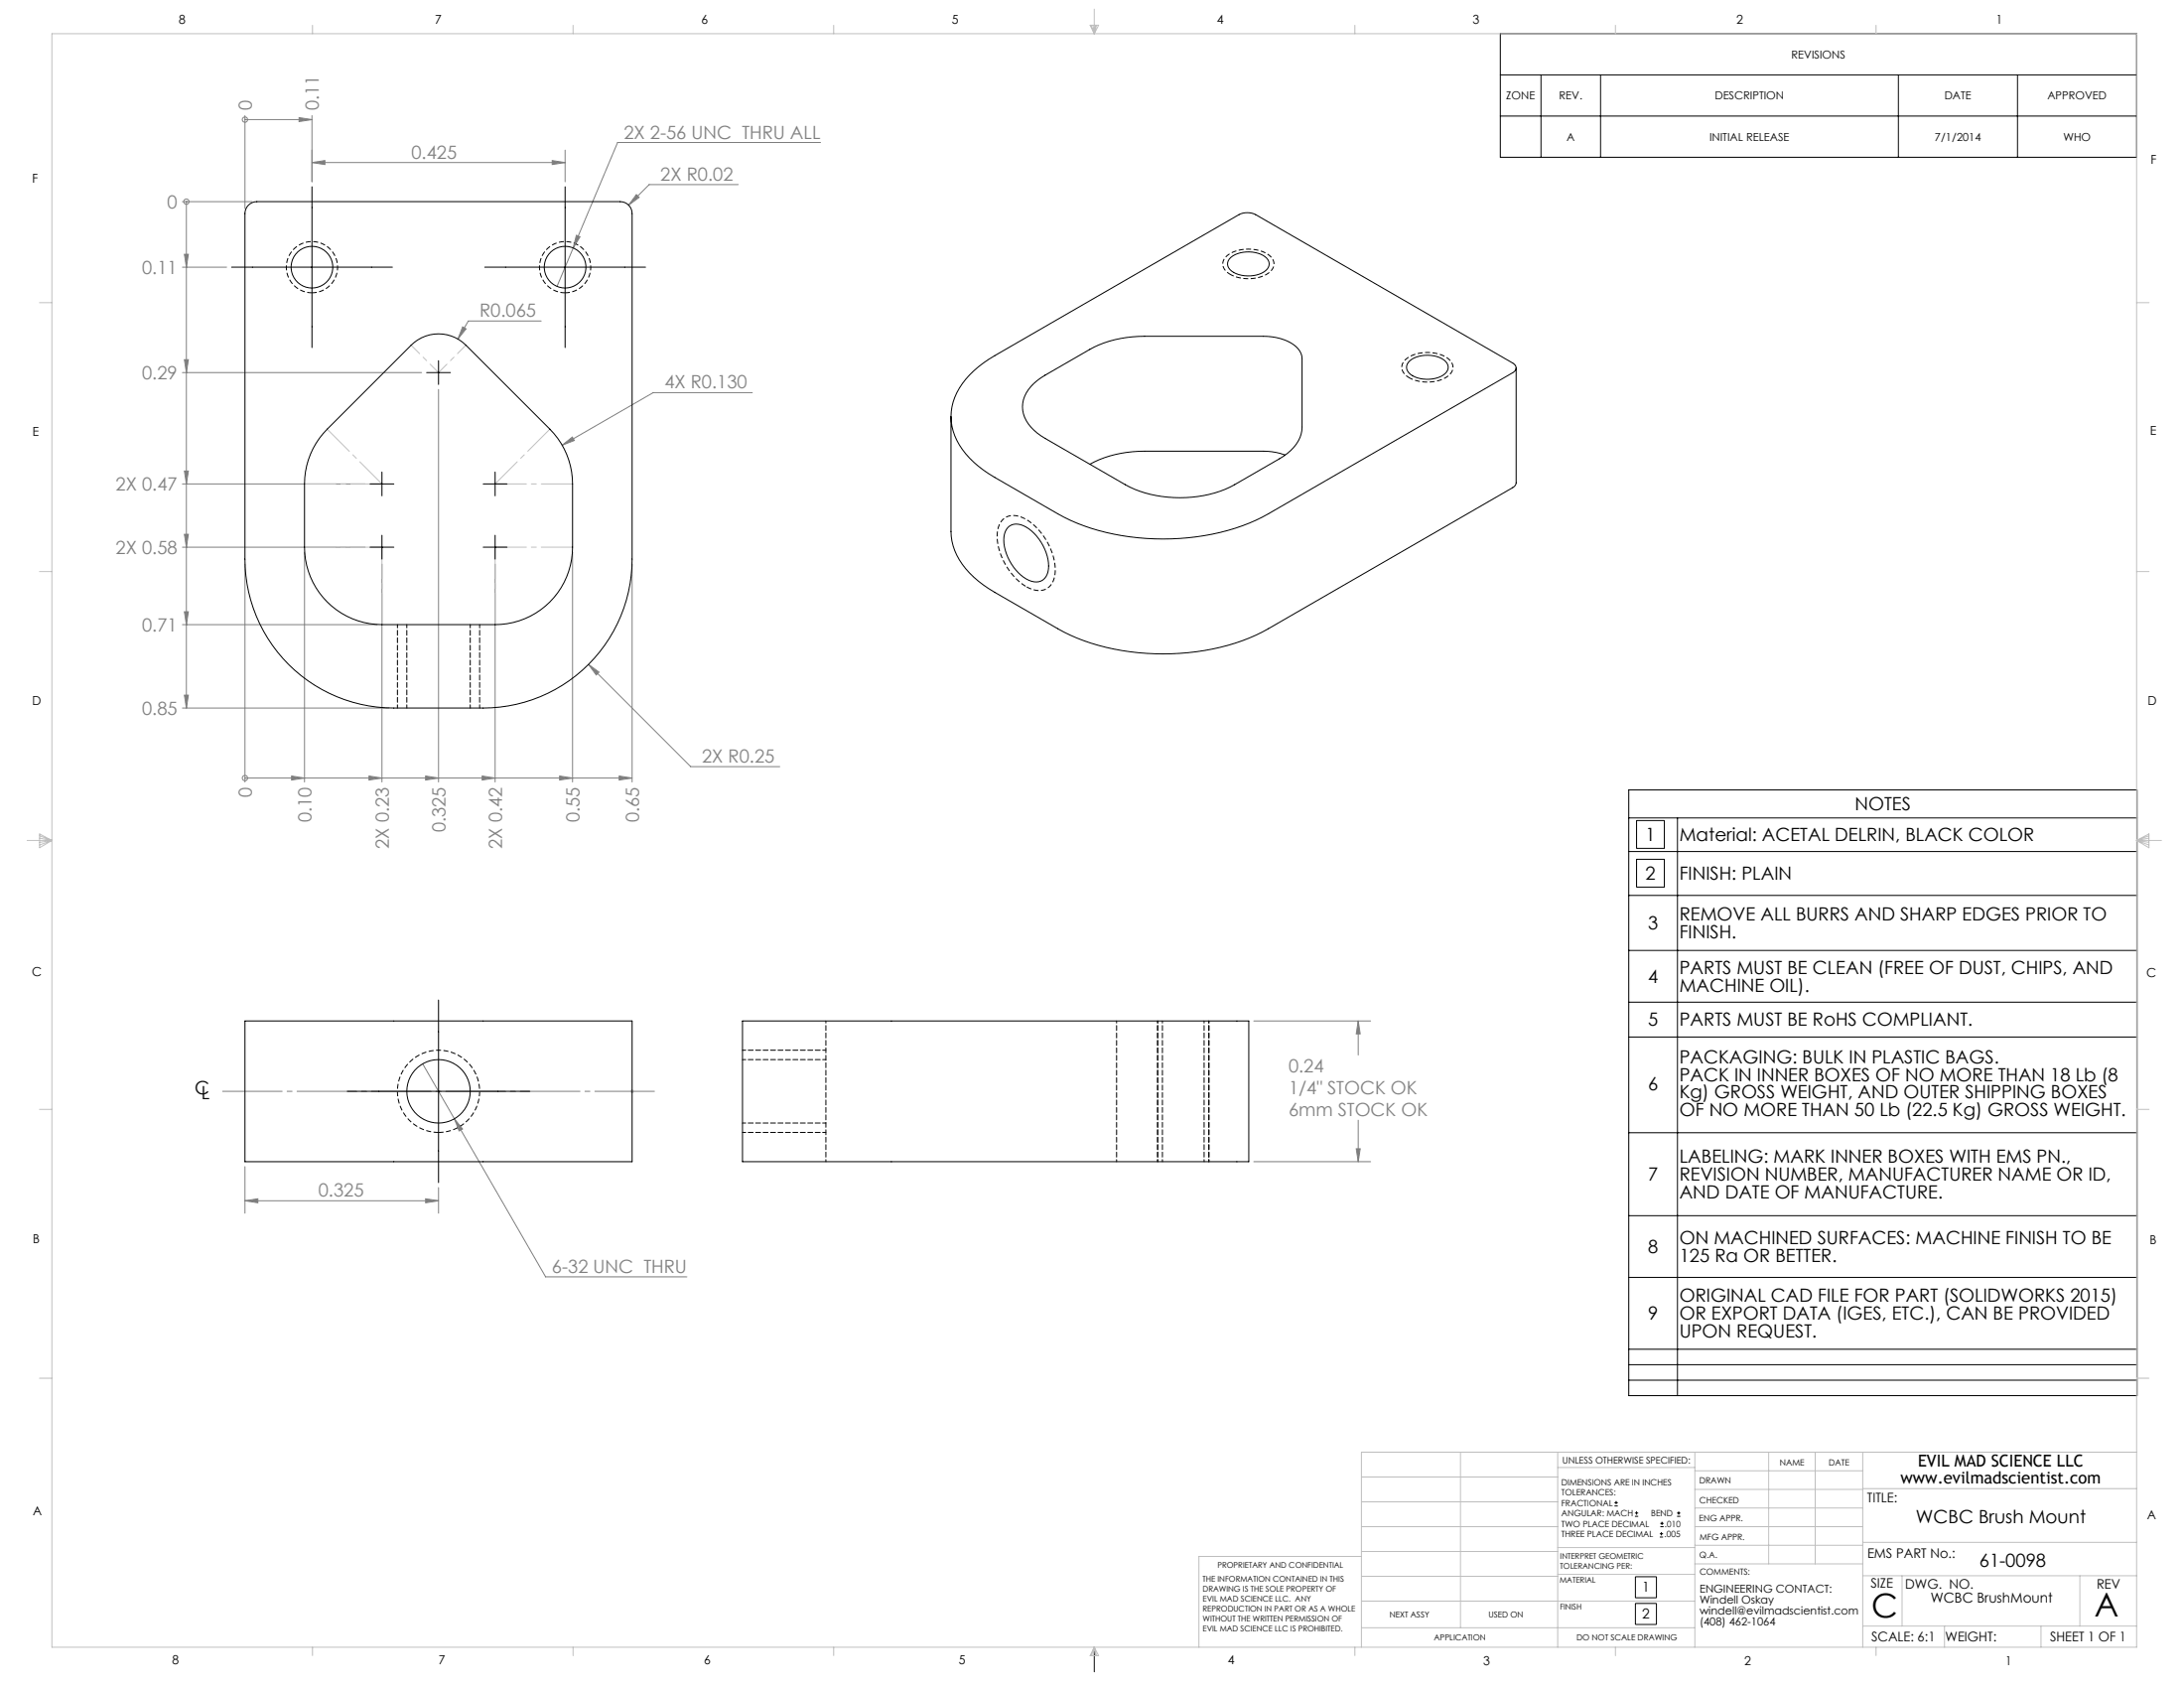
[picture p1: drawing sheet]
<svg xmlns="http://www.w3.org/2000/svg" width="559mm" height="432mm" viewBox="0 0 559 432" stroke-linecap="round" stroke-linejoin="round" font-family="sans-serif">
<g fill="none" stroke="#000" stroke-width=".25">
<path d="M383.9 8.6h162.8v31.6h-162.8zM383.9 19.2h162.8M394.3 19.2v21M409.5 19.2v21M485.7 19.2v21M516.2 19.2v21M383.9 29.7h162.8M79.8 47.8v41.1M144.6 47.8v41.1M59.2 68.3h41.2M124 68.3h41.2M109.2 95.3h6.1"/>
<path d="M112.2 92.3v6.1M94.7 123.8h6.1M94.7 140h6.1M97.7 120.7v6.1M97.7 136.9v6.1M123.6 123.8h6.1M123.6 140h6.1M126.7 120.7v6.1M126.7 136.9v6.1M416.7 202.1h130.1v154.9h-130.1zM416.7 209.2h130.1M416.7 217.8h130.1"/>
<path d="M418.7 209.9h7.1v7.1h-7.1zM418.7 219.8h7.1v7.1h-7.1zM429.2 209.2v147.8M416.7 229.1h130.1M112.2 255.8v46.7M416.7 243.1h130.1M416.7 256.4h130.1M88.8 279.2h46.8M416.7 265.3h130.1M416.7 289.8h130.1M416.7 311h130.1M416.7 326.8h130.1"/>
<path d="M416.7 345.1h130.1M416.7 349.1h130.1M416.7 353.1h130.1M413.1 385.2h.8M413.1 384.4h.8M413.5 384v.8M418.3 387.9h.9M418.3 387h.9M418.7 386.6v.9M424.7 393.2h.8M424.7 392.3h.8M424.8 390.5h.9"/>
<path d="M424.8 389.7h.9M425.1 391.9v.9M425.2 389.3v.8M429.1 387.9h.8M429.1 387h.8M429.5 386.6v.9M418.4 410.2h5.4v5.4h-5.4zM418.4 403.3h5.4v5.4h-5.4zM280 421.4v6.3"/>
</g>
<g fill="none" stroke="#808080" stroke-width=".25">
<path d="M62.7 30.6h.1M62.7 29.6v23.8M62.7 30.6h17.1M76.5 30.1l3.3 .5-3.3 .5zM79.8 29.6v16.9M144.6 38.4v8.1M209.9 36.5h-51.9l-11.3 26.9M46.7 51.6h17.8M47.7 51.6h.1M47.7 51.6v129.5M79.8 41.6l3.3-.5v1zM79.8 41.6h64.8"/>
<path d="M141.3 41.1l3.3 .5-3.3 .5zM162.8 49.8l.7 .7-2.7 2zM188.9 47.2h-22.8l-5.3 5.3M46.7 68.3h11.3M47.2 65h1l-.5 3.3zM146.7 63.4l-4.2 9.9M147.5 60.2l.9 .4-1.7 2.8zM46.7 95.3h61.2M47.2 92h1l-.5 3.3zM112.2 99.6v100.4M118.4 83.6l.8 .5-2 2.6zM138.5 82.1h-18.7l-2.6 4.6"/>
<path d="M143.8 113.9l2.6-2.1 .6 .9zM192.5 100.4h-25.4l-23.3 13.5M46.7 123.8h46.7M46.7 140h46.7M47.2 120.5h1l-.5 3.3zM47.2 136.7h1l-.5 3.3zM46.7 159.8h49.8M47.2 156.5h1l-.5 3.3zM62.7 144.3v55.7M77.9 141.2v58.8M97.7 144.3v55.7M126.7 144.3v55.7"/>
<path d="M146.5 141.2v58.8M161.7 144.3v55.7M47.2 177.8h1l-.5 3.3zM150.6 170l2.7 1.9-.7 .8zM150.6 170l26.1 26.1h22.8M46.7 181.1h52.8M62.7 199h.1M62.7 199h99M74.6 198.5l3.3 .5-3.3 .5zM94.4 198.5l3.3 .5-3.3 .5zM108.9 198.5l3.3 .5-3.3 .5zM123.4 198.5l3.3 .5-3.3 .5z"/>
<path d="M143.2 198.5l3.3 .5-3.3 .5zM158.4 198.5l3.3 .5-3.3 .5zM108.1 272.1l31.5 54.5h36.2M320.8 261.2h29.9M347.5 261.2l.5 3.3h-1zM347.5 261.2v8.7M62.7 298.4v11.9M116.3 286.2l2.1 2.6-.9 .5zM320.8 297.2h29.9M347 293.9h1l-.5 3.3zM347.5 286.6v10.6M62.7 307.2l3.3-.5v1z"/>
<path d="M62.7 307.2h49.5M108.9 306.7l3.3 .5-3.3 .5zM112.2 303.8v6.5"/>
<circle cx="62.7" cy="30.6" r=".68"/>
<circle cx="47.7" cy="51.6" r=".68"/>
<circle cx="62.7" cy="199" r=".68"/>
</g>
<g fill="none" stroke="#c0c0c0" stroke-width=".25">
<path d="M13.3 8.6h533.4v412.8h-533.4zM80 6.5v2.1M146.6 6.5v2.1M213.3 6.5v2.1M278.9 6.4h2.2l-1.1 2.2zM279.1 6.4l.9 2.2M279.6 6.4l.4 2.2M280 2.3v6.3M280.3 6.4l-.3 2.2M280.6 6.4l-.6 2.2M346.7 6.5v2.1M413.3 6.5v2.1"/>
<path d="M480 6.5v2.1M10.1 77.4h3.2M546.7 77.4h3.2M10.1 146.2h3.2M546.7 146.2h3.2M6.9 215h6.4M10.1 213.3l3.2 1.7-3.2 1.9zM10.1 213.8l3.2 1.2M10.1 214.4l3.2 .6M13.3 215l-3.2 1.2M13.3 215l-3.2 .5M546.7 215h6.3"/>
<path d="M546.7 215l3.1 .5M546.7 215l3.1 1.2M546.7 215l3.1-1.7v3.6zM549.8 214.4l-3.1 .6M549.8 213.8l-3.1 1.2M161.2 279.2h1M161.4 278.8l.7 .7M161.7 278.7v1M162.1 278.8l-.7 .7M10.1 283.8h3.2M546.7 283.8h3.2M10.1 352.6h3.2"/>
<path d="M546.7 352.6h3.2M348.3 377.8h50.3M373.7 371.5v44.9M398.6 371.5v49.9M398.6 375.4h35M433.6 371.5v49.9M433.6 376.2h43M452.5 371.5v28.6M464.4 371.5v28.6M476.6 371.5v49.9M546.7 371.5h-198.4v49.9M348.3 396.9h50.3"/>
<path d="M348.3 390.5h50.3M348.3 384.2h50.3M348.3 398.1h-41.5v23.3M398.6 395.9h35M433.6 385.8h43M433.6 381h43M433.6 390.5h43M433.6 395.3h43M476.6 380.8h70.1M476.6 394.5h70.1M348.3 416.4h85.3M348.3 409.6h85.3"/>
<path d="M348.3 403.2h50.3M398.6 402.7h35M433.6 400.1h43M476.6 416h70.1M476.6 403.1h70.1M486.7 403.1v12.9M497.5 416v5.4M522.2 416v5.4M532.2 403.1v12.9M80 421.4v2.1M146.6 421.4v2.1M213.3 421.4v2.1"/>
<path d="M280 421.4l1.1 2.1h-2.2zM280 421.4l.6 2.1M280 421.4l-.9 2.1M280 421.4l-.4 2.1M280 421.4l.3 2.1M346.7 421.4v2.1M413.3 421.4v2.1M480 421.4v2.1"/>
</g>
<path d="M314.8 70.2a2.81 2.81 0 0 1-1.9-2.6 2.81 2.81 0 0 1 1.8-2.7 9.6 9.6 0 0 1 10.5 .9 2.67 2.67 0 0 1-1 4.3 10.2 10.2 0 0 1-9.4 .1M360.6 96.6a2.81 2.81 0 0 1-1.9-2.6 2.81 2.81 0 0 1 1.8-2.7 9.6 9.6 0 0 1 10.5 .9 2.67 2.67 0 0 1-1 4.3 10.2 10.2 0 0 1-9.4 .1" fill="none" stroke="#000" stroke-width=".25" stroke-dasharray="1.3 .6" stroke-dashoffset=".3" stroke-linecap="butt"/>
<path d="M262.6 150.1a15.9 15.9 0 0 1-7.4-14.4 4.2 4.2 0 0 1 6.4-3.3 15.7 15.7 0 0 1 8.3 14.8 4.2 4.2 0 0 1-6.4 3.3l-.9-.4" fill="none" stroke="#000" stroke-width=".25" stroke-dasharray="1.3 .6" stroke-dashoffset="-.2" stroke-linecap="butt"/>
<path d="M112.2 289.7a10.5 10.5 0 0 1-9.2-15.5 10.5 10.5 0 0 1 18-.8 10.5 10.5 0 0 1-7.9 16.2l-.9 .1" fill="none" stroke="#000" stroke-width=".25" stroke-dasharray="1.3 .6" stroke-linecap="butt"/>
<path d="M79.8 74.9a6.6 6.6 0 0 1-5.7-9.7 6.6 6.6 0 0 1 11.3-.3 6.6 6.6 0 0 1-5.2 10h-.4M144.6 74.9a6.6 6.6 0 0 1-5.7-9.7 6.6 6.6 0 0 1 11.2-.3 6.6 6.6 0 0 1-5.1 10h-.4" fill="none" stroke="#000" stroke-width=".25" stroke-dasharray="1.3 .6" stroke-dashoffset=".1" stroke-linecap="butt"/>
<path d="M168.1 279.2h-111.8" fill="none" stroke="#808080" stroke-width=".25" stroke-dasharray="15.2 1.3 1.3 1.3" stroke-dashoffset="-.6"/>
<path d="M112.2 95.3l-7-7M119.2 88.3l-7 7" fill="none" stroke="#c0c0c0" stroke-width=".25" stroke-dasharray="15.2 1.3 1.3 1.3" stroke-dashoffset="12.2"/>
<path d="M83.7 109.8l14 14M77.9 140h19.8M97.7 123.8h-19.8M97.7 140v19.8M126.7 140h19.8M126.7 123.8l14-14M146.5 123.8h-19.8M126.7 159.8v-19.8" fill="none" stroke="#c0c0c0" stroke-width=".25" stroke-dasharray="15.2 1.3 1.3 1.3" stroke-dashoffset="7.2"/>
<path d="M296.2 261.2v36M309.3 261.2v36" fill="none" stroke="#000" stroke-width=".25" stroke-dasharray="1.3 .6" stroke-dashoffset=".7"/>
<path d="M101.7 181.1v-21.3M122.7 181.1v-21.3M190 268.7h21.3M190 289.7h21.3" fill="none" stroke="#000" stroke-width=".25" stroke-dasharray="1.3 .6" stroke-dashoffset=".4"/>
<g fill="#808080">
<path d="M47.2 65h1l-.5 3.3zM47.2 92h1l-.5 3.3zM47.2 120.5h1l-.5 3.3zM47.2 136.7h1l-.5 3.3zM47.2 156.5h1l-.5 3.3zM47.2 177.8h1l-.5 3.3z"/>
<path d="M76.5 30.1l3.3 .5-3.3 .5zM94.4 198.5l3.3 .5-3.3 .5zM123.4 198.5l3.3 .5-3.3 .5zM143.2 198.5l3.3 .5-3.3 .5zM158.4 198.5l3.3 .5-3.3 .5zM108.9 198.5l3.3 .5-3.3 .5zM74.6 198.5l3.3 .5-3.3 .5z"/>
<path d="M108.9 306.7l3.3 .5-3.3 .5zM62.7 307.2l3.3-.5v1z"/>
<path d="M116.3 286.2l1.2 3.1 .9-.5zM79.8 41.6l3.3-.5v1zM141.3 41.1l3.3 .5-3.3 .5zM118.4 83.6l-1.2 3.1 2-2.6zM143.8 113.9l3.2-1.2-.6-.9zM147.5 60.2l-.8 3.2 1.7-2.8zM150.6 170l2 2.7 .7-.8zM162.8 49.8l-2 2.7 2.7-2zM347.5 261.2l.5 3.3h-1zM347 293.9h1l-.5 3.3z"/>
</g>
<g fill="none" stroke="#000" stroke-width=".25">
<path d="M63.6 52.5a3 3 0 0 1 2.1-.9h93a3 3 0 0 1 3 3v88.4a38.1 38.1 0 0 1-38.1 38.1h-22.8a38.1 38.1 0 0 1-38.1-38.1v-88.4a3 3 0 0 1 .9-2.1zM314.9 65.9a7.7 7.7 0 0 1 9.2 .2 2.14 2.14 0 0 1-.6 3.4 7.8 7.8 0 0 1-8.8-.5 2.02 2.02 0 0 1 .2-3.1zM248.1 95.9l3.5-3.1 2.9-1.8 62.5-36.1a4.8 4.8 0 0 1 4.3 0l65.7 38a1.31 1.31 0 0 1 .9 1.2 1.31 1.31 0 0 1-.9 1.3l-62.5 36a57.5 57.5 0 0 1-33.3 6.2 52.3 52.3 0 0 1-20.6-6.2l-16.1-9.3a21.9 21.9 0 0 1-10.6-11.9 14.4 14.4 0 0 1 4.2-14.3zM264.5 98.1l2.9-2.1 11.5-6.6a28.7 28.7 0 0 1 14-3.4h30.3a11.9 11.9 0 0 1 9 3.3 3.9 3.9 0 0 1 .9 2.4v17.6a9.9 9.9 0 0 1-5.8 8.1l-11.4 6.6a31 31 0 0 1-28 0l-20.5-11.8a9.9 9.9 0 0 1-5.8-8.1 8.2 8.2 0 0 1 2.9-6zM360.7 92.3a7.7 7.7 0 0 1 9.2 .2 2.14 2.14 0 0 1-.6 3.5 7.8 7.8 0 0 1-8.8-.6 2.02 2.02 0 0 1 .2-3.1zM387.9 94.1v29.4a1.52 1.52 0 0 1-.9 1.2l-62.5 36.1a57.5 57.5 0 0 1-33.3 6.2 52.2 52.2 0 0 1-20.6-6.2l-16.1-9.3a21.9 21.9 0 0 1-10.6-11.9l-.6-3.7v-29.3M83.7 109.8l21.5-21.5a9.9 9.9 0 0 1 14 0l21.5 21.5a19.8 19.8 0 0 1 5.8 14v16.2a19.8 19.8 0 0 1-19.8 19.8h-29a19.8 19.8 0 0 1-19.8-19.8v-16.2a19.8 19.8 0 0 1 5.8-14zM328.8 116.4l-2.3-.7-3.3-.3h-30.3a28.7 28.7 0 0 0-14 3.4M257.8 135a3.7 3.7 0 0 1 4.8-.2 12.1 12.1 0 0 1 5.5 11.5 3.2 3.2 0 0 1-4.8 2.1 12 12 0 0 1-6.3-11.7zM62.7 261.2h99v36h-99zM190 261.2h129.5v36h-129.5z"/>
<circle cx="79.8" cy="68.3" r="5.3"/>
<circle cx="144.6" cy="68.3" r="5.3"/>
<circle cx="112.2" cy="279.2" r="8.1"/>
</g>
<path d="M104.1 159.8v21.3M120.3 181.1v-21.3M211.3 271.1h-21.3M190 287.3h21.3" fill="none" stroke="#000" stroke-width=".25" stroke-dasharray="1.3 .6" stroke-dashoffset=".4"/>
<path d="M211.3 261.2v36M297.4 261.2v36M285.7 297.2v-36M308.1 297.2v-36" fill="none" stroke="#000" stroke-width=".25" stroke-dasharray="1.3 .6" stroke-dashoffset=".7"/>
<g font-size="8.5">
<text x="478.9" y="413.7">C</text>
<text x="535.9" y="413.5">A</text>
</g>
<g font-size="4.7" fill="#808080">
<text x="64.4" y="28.3" transform="rotate(-90 64.4 28.3)">0</text>
<text x="81.6" y="28.3" transform="rotate(-90 81.6 28.3)">0.11</text>
<text x="159.6" y="35.4">2X 2-56 UNC THRU ALL</text>
<text x="105.3" y="40.6">0.425</text>
<text x="169" y="46.2">2X R0.02</text>
<text x="42.8" y="53.3">0</text>
<text x="36.3" y="70.1">0.11</text>
<text x="122.7" y="81.1">R0.065</text>
<text x="36.3" y="97.1">0.29</text>
<text x="170" y="99.4">4X R0.130</text>
<text x="29.6" y="125.6">2X 0.47</text>
<text x="29.6" y="141.7">2X 0.58</text>
<text x="36.3" y="161.5">0.71</text>
<text x="36.3" y="182.9">0.85</text>
<text x="179.6" y="195.1">2X R0.25</text>
<text x="64.4" y="203.9" transform="rotate(-90 64.4 203.9)">0</text>
<text x="79.7" y="210.4" transform="rotate(-90 79.7 210.4)">0.10</text>
<text x="114" y="213" transform="rotate(-90 114 213)">0.325</text>
<text x="148.3" y="210.4" transform="rotate(-90 148.3 210.4)">0.55</text>
<text x="163.5" y="210.4" transform="rotate(-90 163.5 210.4)">0.65</text>
<text x="99.5" y="217.1" transform="rotate(-90 99.5 217.1)">2X 0.23</text>
<text x="128.4" y="217.1" transform="rotate(-90 128.4 217.1)">2X 0.42</text>
<text x="329.7" y="274.4">0.24</text>
<text x="329.7" y="280">1/4&quot; STOCK OK</text>
<text x="329.7" y="285.5">6mm STOCK OK</text>
<text x="81.5" y="306.2">0.325</text>
<text x="141.2" y="325.6">6-32 UNC THRU</text>
</g>
<g font-size="4.7">
<text x="474.6" y="207.3">NOTES</text>
<text x="421" y="215.1">1</text>
<text x="429.7" y="215.2">Material: ACETAL DELRIN, BLACK COLOR</text>
<text x="421" y="225">2</text>
<text x="429.7" y="225.1">FINISH: PLAIN</text>
<text x="421.7" y="237.8">3</text>
<text x="429.7" y="235.5">REMOVE ALL BURRS AND SHARP EDGES PRIOR TO</text>
<text x="429.7" y="240">FINISH.</text>
<text x="421.7" y="251.4">4</text>
<text x="429.7" y="249.2">PARTS MUST BE CLEAN (FREE OF DUST, CHIPS, AND</text>
<text x="429.7" y="253.7">MACHINE OIL).</text>
<text x="421.7" y="262.5">5</text>
<text x="429.7" y="262.5">PARTS MUST BE RoHS COMPLIANT.</text>
<text x="429.7" y="272">PACKAGING: BULK IN PLASTIC BAGS.</text>
<text x="49.8" y="279.9">C</text>
<text x="51.5" y="281.2">L</text>
<text x="421.7" y="278.8">6</text>
<text x="429.7" y="276.5">PACK IN INNER BOXES OF NO MORE THAN 18 Lb (8</text>
<text x="429.7" y="281">Kg) GROSS WEIGHT, AND OUTER SHIPPING BOXES</text>
<text x="429.7" y="285.6">OF NO MORE THAN 50 Lb (22.5 Kg) GROSS WEIGHT.</text>
<text x="429.7" y="297.5">LABELING: MARK INNER BOXES WITH EMS PN.,</text>
<text x="421.7" y="302.1">7</text>
<text x="429.7" y="302.1">REVISION NUMBER, MANUFACTURER NAME OR ID,</text>
<text x="429.7" y="306.6">AND DATE OF MANUFACTURE.</text>
<text x="421.7" y="320.6">8</text>
<text x="429.7" y="318.3">ON MACHINED SURFACES: MACHINE FINISH TO BE</text>
<text x="429.7" y="322.8">125 Ra OR BETTER.</text>
<text x="429.7" y="333.1">ORIGINAL CAD FILE FOR PART (SOLIDWORKS 2015)</text>
<text x="421.7" y="337.6">9</text>
<text x="429.7" y="337.6">OR EXPORT DATA (IGES, ETC.), CAN BE PROVIDED</text>
<text x="429.7" y="342.2">UPON REQUEST.</text>
<text x="490.2" y="389.7">WCBC Brush Mount</text>
<text x="506.4" y="400.9">61-0098</text>
</g>
<g font-size="4.2">
<text x="490.7" y="375.2">EVIL MAD SCIENCE LLC</text>
<text x="486.3" y="379.5">www.evilmadscientist.com</text>
</g>
<g font-size="3.5">
<text x="420.1" y="407.3">1</text>
<text x="494" y="410">WCBC BrushMount</text>
<text x="420.1" y="414.1">2</text>
</g>
<g font-size="3.4">
<text x="477.8" y="384.2">TITLE:</text>
<text x="477.8" y="398.5">EMS PART No.:</text>
<text x="478.7" y="406.3">SIZE</text>
<text x="487.5" y="406.3">DWG. NO.</text>
<text x="536.5" y="406.4">REV</text>
<text x="478.8" y="419.8">SCALE: 6:1</text>
<text x="497.7" y="419.9">WEIGHT:</text>
<text x="524.5" y="419.8">SHEET 1 OF 1</text>
</g>
<g font-size="3.2">
<text x="45.7" y="6.1">8</text>
<text x="111.3" y="6.1">7</text>
<text x="179.5" y="6.1">6</text>
<text x="243.5" y="6.1">5</text>
<text x="311.3" y="6">4</text>
<text x="376.8" y="6.1">3</text>
<text x="444.3" y="6.1">2</text>
<text x="510.7" y="6">1</text>
<text x="550.3" y="41.8">F</text>
<text x="8.2" y="46.6">F</text>
<text x="8.4" y="111.5">E</text>
<text x="550.1" y="111.2">E</text>
<text x="8.2" y="180.2">D</text>
<text x="549.6" y="180.4">D</text>
<text x="8.2" y="249.7">C</text>
<text x="549.2" y="249.9">C</text>
<text x="8.4" y="318">B</text>
<text x="550" y="318.2">B</text>
<text x="8.4" y="387.6">A</text>
<text x="549.4" y="388.7">A</text>
<text x="44.1" y="425.8">8</text>
<text x="112.2" y="425.8">7</text>
<text x="180.2" y="425.8">6</text>
<text x="245.3" y="425.7">5</text>
<text x="314.1" y="425.7">4</text>
<text x="379.5" y="425.8">3</text>
<text x="446.4" y="425.8">2</text>
<text x="513.1" y="425.8">1</text>
</g>
<g font-size="2.8">
<text x="458.4" y="15">REVISIONS</text>
<text x="385.4" y="25.5">ZONE</text>
<text x="398.9" y="25.5">REV.</text>
<text x="438.8" y="25.5">DESCRIPTION</text>
<text x="497.5" y="25.5">DATE</text>
<text x="523.8" y="25.5">APPROVED</text>
<text x="400.9" y="36">A</text>
<text x="437.4" y="36">INITIAL RELEASE</text>
<text x="495" y="36">7/1/2014</text>
<text x="527.9" y="36">WHO</text>
<text x="434.9" y="407.4">ENGINEERING CONTACT:</text>
<text x="434.9" y="410.2">Windell Oskay</text>
<text x="434.9" y="413">windell@evilmadscientist.com</text>
<text x="434.9" y="415.9">(408) 462-1064</text>
</g>
<text font-size="2.4" x="399.7" y="374.3">UNLESS OTHERWISE SPECIFIED:</text>
<g font-size="2.2">
<text x="455.4" y="374.8">NAME</text>
<text x="467.9" y="374.8">DATE</text>
<text x="399.5" y="379.9">DIMENSIONS ARE IN INCHES</text>
<text x="399.5" y="382.6">TOLERANCES:</text>
<text x="434.8" y="379.6">DRAWN</text>
<text x="399.5" y="385.2">FRACTIONAL</text>
<text x="399.5" y="387.9">ANGULAR: MACH</text>
<text x="422.4" y="387.9">BEND</text>
<text x="434.8" y="389.1">ENG APPR.</text>
<text x="434.8" y="384.5">CHECKED</text>
<text x="399.5" y="393.2">THREE PLACE DECIMAL</text>
<text x="399.5" y="390.5">TWO PLACE DECIMAL</text>
<text x="425.8" y="393.2">.005</text>
<text x="425.9" y="390.5">.010</text>
<text x="434.9" y="393.9">MFG APPR.</text>
<text x="434.8" y="398.6">Q.A.</text>
<text x="434.9" y="402.8">COMMENTS:</text>
</g>
<g font-size="2.1">
<text x="355.5" y="413.9">NEXT ASSY</text>
<text x="380.8" y="413.9">USED ON</text>
<text x="366.9" y="419.7">APPLICATION</text>
<text x="403.4" y="419.7">DO NOT SCALE DRAWING</text>
</g>
<g font-size="2">
<text x="311.5" y="401.1">PROPRIETARY AND CONFIDENTIAL</text>
<text x="399.2" y="398.8">INTERPRET GEOMETRIC</text>
<text x="399.2" y="401.3">TOLERANCING PER:</text>
<text x="307.7" y="404.7">THE INFORMATION CONTAINED IN THIS</text>
<text x="307.7" y="407.2">DRAWING IS THE SOLE PROPERTY OF</text>
<text x="399.1" y="404.8">MATERIAL</text>
<text x="307.7" y="409.7">EVIL MAD SCIENCE LLC. ANY</text>
<text x="307.7" y="412.3">REPRODUCTION IN PART OR AS A WHOLE</text>
<text x="399.1" y="411.7">FINISH</text>
<text x="307.7" y="414.8">WITHOUT THE WRITTEN PERMISSION OF</text>
<text x="307.7" y="417.3">EVIL MAD SCIENCE LLC IS PROHIBITED.</text>
</g>
</svg>
